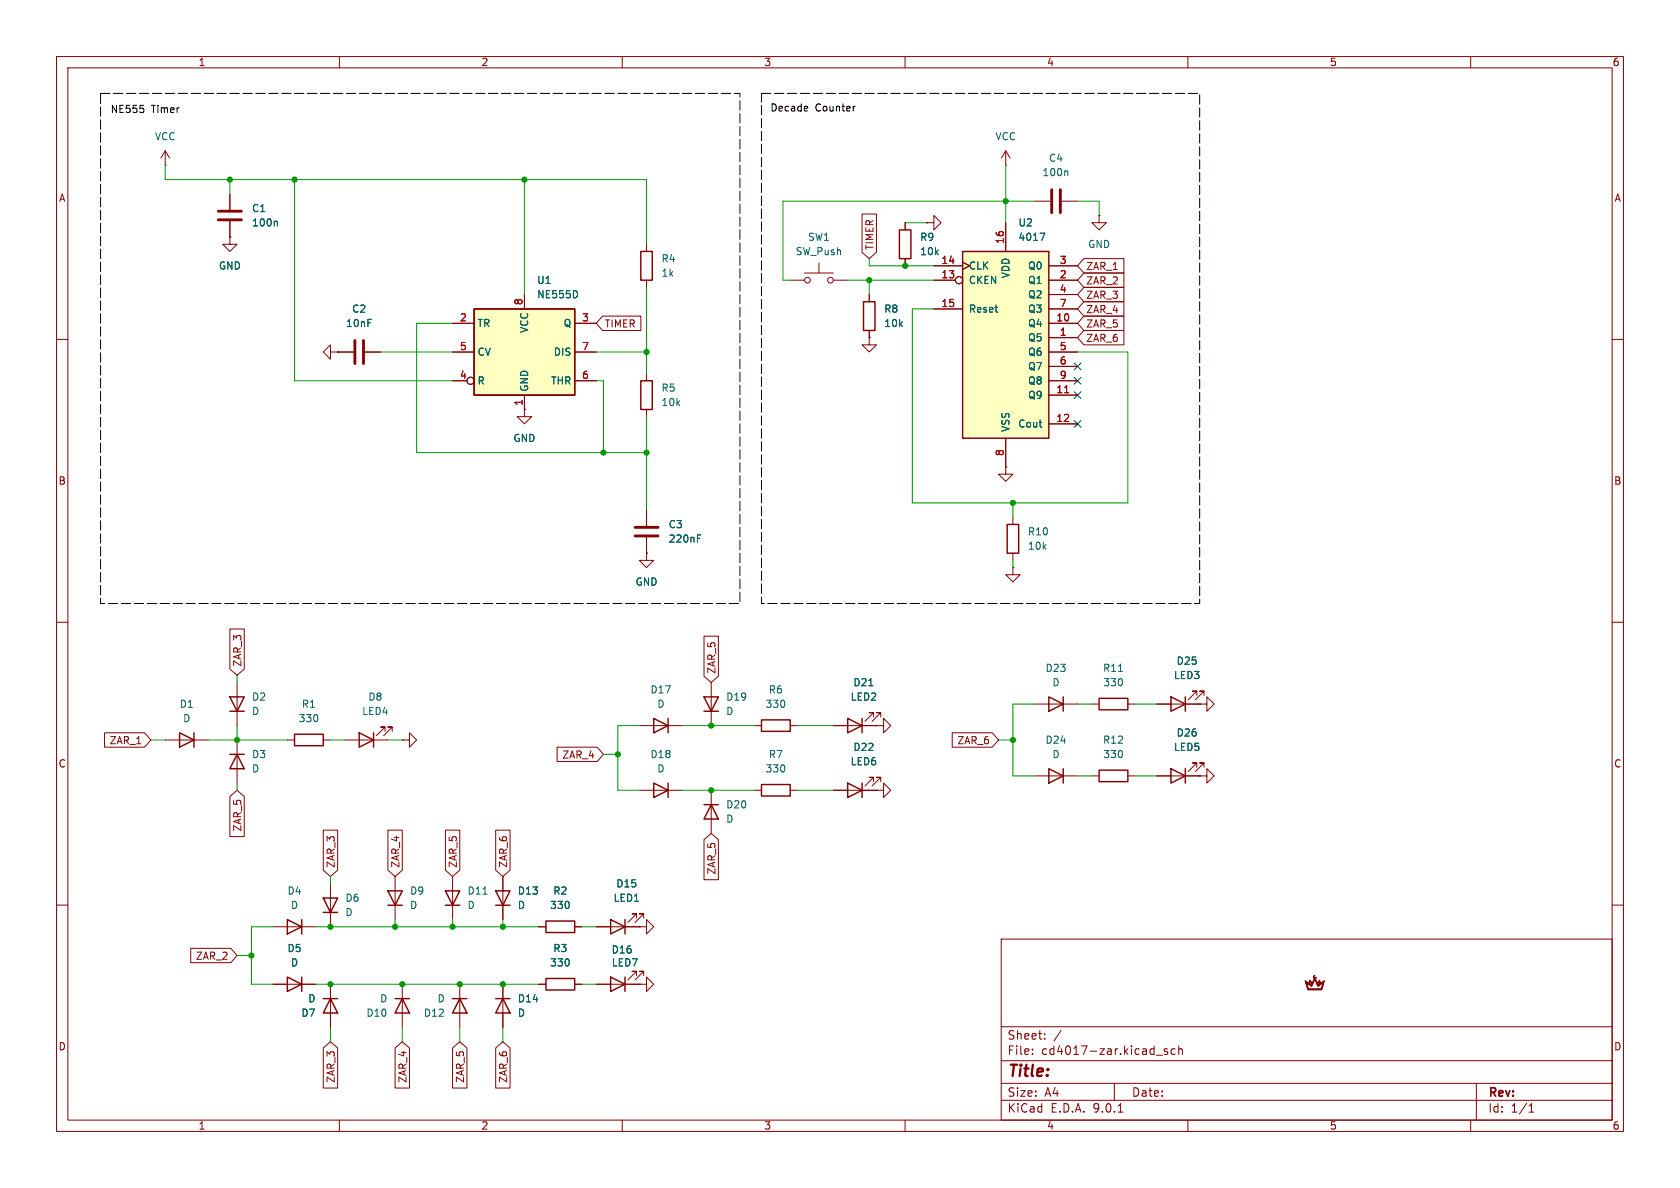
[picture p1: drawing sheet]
<svg xmlns="http://www.w3.org/2000/svg" width="297mm" height="210mm" viewBox="0 0 297 210" stroke-linecap="round" stroke-linejoin="round" font-family="sans-serif">
<g fill="none" stroke="#840000" stroke-width=".18">
<path d="M10 10h277v190h-277zM12 12h273v186h-273zM60 10v2M110 10v2M160 10v2M210 10v2M260 10v2M10 60h2M285 60h2M10 110h2M285 110h2M10 160h2"/>
<path d="M177 166h108v32h-108zM285 160h2M60 198v2M110 198v2M160 198v2M177 194.5h108M177 191.5h108M177 187.5h108M177 181.5h108M182.5 186.3v.1M182.5 185.5v.1M184.7 183.6v.1"/>
<path d="M184.7 182.8v.1M187.6 182.1l-1.3 2M197 191.5v3M197.7 196.6h.8M204.4 186.5h1.1M206.4 185.5l-.4-.1-.2 .2 .1 .2 .5 .2v.3h-.6M207.7 185.5l-.4-.1-.3 .3v.4l.2 .2h.5M208.4 185.5l.2-.1 .4 .1v.9M208.4 184.9v1.5M210 198v2M260 198v2M261 191.5v6.5"/>
<path d="M270.3 196.6h.9M270.3 195.5l.4-.4v1.5"/>
</g>
<path d="M170.2 44.5h15.2v33h-15.2z" fill="#ffffc2"/>
<g fill="none" stroke="#840000" stroke-width=".25">
<path d="M152.7 53.3h2v5.1h-2zM170.2 44.5h15.2v33h-15.2zM115.6 138.4l2.5 1.3-2.5 1.3zM118.1 138.4v2.6M124.5 123.2h2.5l-1.3 2.5zM124.5 125.7h2.5M134.6 127.3h5.1v2h-5.1zM149.9 127l2.5 1.3-2.5 1.2zM149.9 138.4l2.5 1.3-2.5 1.3zM152.4 127v2.5M152.4 138.4v2.6M194.3 136.1h5.1v2.1h-5.1z"/>
<path d="M194.3 123.4h5.1v2.1h-5.1zM57.1 158.8h2.6l-1.3 2.5zM78.7 157.5h2.6l-1.3 2.5zM124.5 142.2h2.5M125.7 142.2l1.3 2.6h-2.5zM50.8 172.7l2.5 1.3-2.5 1.3zM53.3 172.7v2.6M57.1 161.3h2.6M78.7 160h2.6"/>
</g>
<g fill="none" stroke="#840000" stroke-width=".18">
<path d="M29.2 29.2h.1M29.2 26.7l-.8 1.2M29.2 26.7l.8 1.2M29.2 26.7v2.5M40.6 34.3v2.8M40.6 39.1v2.8M163.8 39.4h1.3v-1.3l1.3 1.3-1.3 1.2v-1.2M163.8 39.4h.1M177.8 39.4v5.1M40.6 41.9v1.3h1.3l-1.3 1.3-1.2-1.3h1.2M40.6 41.9h.1M139.7 49.5h2.5"/>
<path d="M142.2 48.3h5.1M144.8 46.5v1.8M147.3 49.5h2.6M153.7 59.7v1.3h1.2l-1.2 1.2-1.3-1.2h1.3M153.7 59.7h.1M153.7 52.1v1.2M153.7 58.4v1.3M165.1 47h5.1M165.1 49.5h3.8M165.1 54.6h5.1M170.2 46.4l1.2 .6-1.2 .6M185.4 47h5.1"/>
<path d="M185.4 49.5h5.1M185.4 54.6h5.1M185.4 52.1h5.1M185.4 57.2h5.1M185.4 59.7h5.1M58.4 62.2v-1.2l-1.3 1.2 1.3 1.3v-1.3h1.3M59.7 62.2h.1M59.7 62.2h2.8M64.5 62.2h2.8M92.7 72.4v1.3h1.3l-1.3 1.2-1.3-1.2h1.3M92.7 72.4h.1M177.8 77.5v5.1"/>
<path d="M185.4 62.2h5.1M185.4 64.8h5.1M185.4 67.3h5.1M185.4 69.9h5.1M185.4 74.9h5.1M179.1 100.3v1.3h1.2l-1.2 1.3-1.3-1.3h1.3M179.1 100.3h.1M113 139.7h7.6M125.7 120.7v7.6M125.7 139.7v7.6M133.3 128.3h1.3M139.7 128.3h1.3"/>
<path d="M147.3 139.7h7.6M147.3 128.3h7.6M154.4 126.7v-.7h-.7h.7l-1.5 1.5M154.4 138.2v-.8h-.7h.7l-1.5 1.5M154.9 128.3h1.3v-1.3l1.3 1.3-1.3 1.2v-1.2M154.9 128.3h.1M154.9 139.7h1.3v-1.3l1.3 1.3-1.3 1.3v-1.3M154.9 139.7h.1M155.7 126.7v-.7h-.8h.8l-1.5 1.5M155.7 138.2v-.8h-.8h.8l-1.5 1.5M193 137.2h1.3M193 124.5h1.3"/>
<path d="M199.4 137.2h1.3M199.4 124.5h1.3M212.1 137.2h1.3v-1.3l1.2 1.3-1.2 1.2v-1.2M212.1 137.2h.1M58.4 156.2v7.6M80 154.9v7.7M48.3 174h7.6M113 163.8h1.3v-1.2l1.3 1.2-1.3 1.3v-1.3M113 163.8h.1M113 174h1.3v-1.3l1.3 1.3-1.3 1.3v-1.3M113 174h.1"/>
<circle cx="142.7" cy="49.5" r=".51"/>
<circle cx="146.8" cy="49.5" r=".51"/>
<circle cx="169.5" cy="49.5" r=".63"/>
</g>
<path d="M188.2 69.4h.7" fill="none" stroke="#a90000" stroke-width=".18"/>
<path d="M48.9 39.1l.1 .2v.6M183.9 41.2h.8l-.5 1.3M197.7 118.7h.8M153.6 121.2h.7M85.4 158.1h.7" fill="none" stroke="#006464" stroke-width=".18"/>
<path d="M230.7 173.4l.7 .4 .2-.5 .4 .5 .3-.9a.29 .29 0 0 1-.1-.3 .29 .29 0 0 1 .3-.2 .24 .24 0 0 0-.1 .4 .24 .24 0 0 0 .3 0l-.2 .2 .4 .8 .4-.5 .2 .5 .6-.4-.4 1.6h-2.5l-.4-1.2h.2l.3 1h.5h1.8l.3-1-.9 .6-.2-.5h.2l.1 .2 .2-.2-.1-.3-.2 .3h-.2l-.4-.7-.5 1.2-.6-.5h.2l.3 .2 .1-.2-.2-.3-.2 .3h-.2l-.5-.1z" fill="#840000" stroke="#840000" stroke-width=".18"/>
<path d="M38.6 37.3h4.1M38.6 38.9h4.1M62.7 60.2v4.1M64.3 60.2v4.1" fill="none" stroke="#840000" stroke-width=".51"/>
<path d="M83.8 54.6h17.8v15.3h-17.8z" fill="#ffffc2"/>
<g fill="none" stroke="#840000" stroke-width=".25">
<path d="M83.8 54.6h17.8v15.3h-17.8zM113.3 44.5h2v5h-2zM159 40.6h2v5.1h-2zM113.3 67.3h2v5.1h-2zM178.1 92.7h2v5.1h-2zM31.7 129.5l2.6 1.3-2.6 1.3zM34.3 129.5v2.6M40.6 123.2h2.6l-1.3 2.5zM40.6 133.4h2.6M40.6 125.7h2.6M41.9 133.4l1.3 2.5h-2.6zM52.1 129.8h5v2h-5z"/>
<path d="M63.5 129.5l2.5 1.3-2.5 1.3zM66 129.5v2.6M115.6 127l2.5 1.3-2.5 1.2zM118.1 127v2.5M134.6 138.7h5.1v2h-5.1zM185.4 123.2l2.6 1.3-2.6 1.2zM185.4 135.9l2.6 1.3-2.6 1.2zM188 123.2v2.5M188 135.9v2.5M207 123.2l2.5 1.3-2.5 1.2zM207 135.9l2.5 1.3-2.5 1.2zM209.5 123.2v2.5"/>
<path d="M209.5 135.9v2.5M68.6 157.5h2.5l-1.3 2.5zM87.6 157.5h2.6l-1.3 2.5zM50.8 162.6l2.5 1.2-2.5 1.3zM53.3 162.6v2.5M57.1 176.5h2.6M58.4 176.5l1.3 2.6h-2.6zM68.6 160h2.5M69.8 176.5h2.6M71.1 176.5l1.3 2.6h-2.6zM80 176.5h2.5M81.3 176.5l1.2 2.6h-2.5z"/>
<path d="M87.6 176.5h2.6M87.6 160h2.6M88.9 176.5l1.3 2.6h-2.6zM96.5 162.8h5.1v2h-5.1zM96.5 173h5.1v2h-5.1zM107.9 162.6l2.6 1.2-2.6 1.3zM107.9 172.7l2.6 1.3-2.6 1.3zM110.5 162.6v2.5M110.5 172.7v2.6"/>
</g>
<g fill="none" stroke="#840000" stroke-width=".18">
<path d="M40.6 34.3v2.8M40.6 39.1v2.8M152.4 37.8h2.5v6.8l-1.2 1.1-1.3-1.1zM160 39.4v1.2M163.8 39.4h.1M177.8 29.2h.1M177.8 26.7l-.8 1.2M177.8 26.7l.8 1.2M177.8 26.7v2.5M177.8 39.4v5.1M182.9 35.6h2.8M187.7 35.6h2.8"/>
<path d="M194.3 38.1v1.3h1.3l-1.3 1.2-1.3-1.2h1.3M194.3 38.1h.1M40.6 41.9h.1M80 57.2h3.8M92.7 52.1v2.5M101.6 57.2h3.8M106.5 55.9h6.8v2.5h-6.8l-1.1-1.2zM114.3 43.2v1.3M114.3 49.5v1.3M153.7 59.7h.1M153.7 52.1v1.2M153.7 58.4v1.3"/>
<path d="M160 45.7v1.3M165.1 47h5.1M165.1 49.5h3.8M165.1 54.6h5.1M170.2 46.4l1.2 .6-1.2 .6M185.4 57.2h5.1M185.4 47h5.1M185.4 49.5h5.1M185.4 54.6h5.1M185.4 52.1h5.1M185.4 59.7h5.1M191.6 53.3h7.1v2.6h-7.1l-1.1-1.3z"/>
<path d="M191.6 50.8h7.1v2.5h-7.1l-1.1-1.2zM191.6 45.7h7.1v2.6h-7.1l-1.1-1.3zM191.6 58.4h7.1v2.6h-7.1l-1.1-1.3zM191.6 48.3h7.1v2.5h-7.1l-1.1-1.3zM191.6 55.9h7.1v2.5h-7.1l-1.1-1.2zM59.7 62.2h.1M59.7 62.2h2.8M64.5 62.2h2.8M80 62.2h3.8M80 67.3h2.5M92.7 72.4h.1M92.7 69.9v2.5"/>
<path d="M101.6 62.2h3.8M101.6 67.3h3.8M114.3 66v1.3M114.3 72.4v1.3M177.8 77.5v5.1M185.4 62.2h5.1M185.4 67.3h5.1M185.4 64.8h5.1M185.4 69.9h5.1M185.4 74.9h5.1M114.3 97.8v1.3h1.3l-1.3 1.2-1.3-1.2h1.3M114.3 97.8h.1"/>
<path d="M114.3 90.2v2.8M114.3 95v2.8M177.8 82.6v1.2h1.3l-1.3 1.3-1.3-1.3h1.3M177.8 82.6h.1M179.1 91.4v1.3M179.1 97.8v1.3M40.6 111.2h2.6v7.1l-1.3 1.1-1.3-1.1zM124.5 112.5h2.5v7l-1.3 1.2-1.2-1.2zM18.5 129.5h7.1l1.1 1.3-1.1 1.3h-7.1zM29.2 130.8h7.6M41.9 120.7v7.6M41.9 130.8v7.6"/>
<path d="M50.8 130.8h1.3M57.1 130.8h1.3M61 130.8h7.6M68.1 129.3v-.8h-.8h.8l-1.6 1.5M69.3 129.3v-.8h-.7h.7l-1.5 1.5M71.1 130.8h1.3v-1.3l1.3 1.3-1.3 1.3v-1.3M71.1 130.8h.1M98.5 132.1h7.1l1.1 1.3-1.1 1.2h-7.1zM113 128.3h7.6M133.3 139.7h1.3M139.7 139.7h1.3M147.3 139.7h2.6"/>
<path d="M147.3 128.3h2.6M152.4 139.7h2.5M152.4 128.3h2.5M154.9 128.3h.1M154.9 139.7h.1M168.3 129.5h7.1l1.1 1.3-1.1 1.3h-7.1zM182.9 124.5h7.6M182.9 137.2h7.6M204.5 124.5h7.6M204.5 137.2h7.6M211.6 122.9v-.7h-.8h.8l-1.5 1.5M211.6 135.6v-.7h-.8h.8l-1.5 1.5"/>
<path d="M212.1 124.5h1.3v-1.3l1.2 1.3-1.2 1.2v-1.2M212.1 124.5h.1M212.1 137.2h.1M212.9 122.9v-.7h-.8h.8l-1.6 1.5M212.9 135.6v-.7h-.8h.8l-1.6 1.5M40.6 140.8l1.3-1.1 1.3 1.1v7.1h-2.6zM57.1 146.7h2.6v7.1l-1.3 1.1-1.3-1.1zM68.6 146.7h2.5v7.1l-1.3 1.1-1.2-1.1zM69.8 154.9v7.7M78.7 146.7h2.6v7.1l-1.3 1.1-1.3-1.1zM87.6 146.7h2.6v7.1l-1.3 1.1-1.3-1.1zM88.9 154.9v7.7"/>
<path d="M124.5 148.4l1.2-1.1 1.3 1.1v7.1h-2.5zM33.7 167.6h7.1l1.1 1.3-1.1 1.3h-7.1zM48.3 163.8h7.6M48.3 174h2.5M53.3 174h2.6M58.4 174v7.6M71.1 174v7.6M81.3 174v7.6M88.9 174v7.6M95.2 163.8h1.3M95.2 174h1.3M101.6 163.8h1.3"/>
<path d="M101.6 174h1.3M105.4 163.8h7.6M105.4 174h7.6M112.5 162.3v-.8h-.7h.7l-1.5 1.6M112.5 172.5v-.8h-.7h.7l-1.5 1.5M113 163.8h.1M113 174h.1M113.8 162.3v-.8h-.8h.8l-1.5 1.6M113.8 172.5v-.8h-.8h.8l-1.5 1.5M57.1 185.3l1.3-1.1 1.3 1.1v7h-2.6zM69.8 185.3l1.3-1.1 1.3 1.1v7h-2.6zM80 185.3l1.3-1.1 1.3 1.1v7h-2.6z"/>
<path d="M87.6 185.3l1.3-1.1 1.3 1.1v7h-2.6z"/>
<circle cx="169.5" cy="49.5" r=".63"/>
<circle cx="83.2" cy="67.3" r=".63"/>
</g>
<path d="M48.9 39.1l.1 .2v.6M188.6 30.2l.2 .2v.7M102 51.7v.6M183.9 41.2h.8l-.5 1.3M123.3 95.2h.4M123.3 94.6h.6M153.6 121.2h.7" fill="none" stroke="#006464" stroke-width=".18"/>
<path d="M185.9 33.5v4.1M187.5 33.5v4.1M112.3 93.2h4M112.3 94.7h4" fill="none" stroke="#840000" stroke-width=".51"/>
<g fill="none" stroke="#009600" stroke-width=".18">
<path d="M29.2 29.2v2.6h85.1v11.4M40.6 31.8v2.5M52.1 31.8v35.5h27.9M92.7 31.8v20.3M160 39.4h3.8M177.8 29.2v10.2M182.9 35.6h-44.5v13.9h1.3M190.5 35.6h3.8v2.5M80 57.2h-6.3v22.8h40.6M114.3 50.8v15.2M149.9 49.5h15.2M153.7 45.7v1.3h11.4"/>
<path d="M153.7 49.5v2.6M165.1 54.6h-3.8v34.3h38.1v-26.7h-8.9M67.3 62.2h12.7M105.4 67.3h1.3v12.7M105.4 62.2h8.9M114.3 73.7v16.5M179.1 88.9v2.5M179.1 99.1v1.2M41.9 119.4v1.3M26.7 130.8h2.5M36.8 130.8h14M41.9 128.3v2.5"/>
<path d="M41.9 138.4v1.3M58.4 130.8h2.6M68.6 130.8h2.5M106.7 133.4h2.5M113 128.3h-3.8v11.4h3.8M120.6 139.7h12.7M120.6 128.3h12.7M141 139.7h6.3M141 128.3h6.3M176.5 130.8h2.6M182.9 124.5h-3.8v12.7h3.8M190.5 124.5h2.5"/>
<path d="M190.5 137.2h2.5M200.7 124.5h3.8M200.7 137.2h3.8M58.4 154.9v1.3M41.9 168.9h2.5M48.3 163.8h-3.9v10.2h3.9M55.9 163.8h39.3M55.9 174h39.3M69.8 162.6v1.2M80 162.6v1.2M88.9 162.6v1.2M102.9 163.8h2.5"/>
<path d="M102.9 174h2.5M58.4 181.6v2.6M71.1 181.6v2.6M81.3 181.6v2.6M88.9 181.6v2.6"/>
</g>
<path d="M189.9 69.2l1.2 1.3M189.9 66.7l1.2 1.2M189.9 74.3l1.2 1.2M189.9 64.2l1.2 1.2M191.1 69.2l-1.2 1.3M191.1 66.7l-1.2 1.2M191.1 74.3l-1.2 1.2M191.1 64.2l-1.2 1.2" fill="none" stroke="#000084" stroke-width=".18"/>
<path d="M25.4 19.2v.6M142.7 18.8l.1 .3-.6 .1M151.2 18.8h-.2" fill="none" stroke="#000" stroke-width=".18"/>
<path d="M17.8 16.5h113v90.2h-113zM134.6 16.5h77.5v90.2h-77.5z" fill="none" stroke="#000" stroke-width=".18" stroke-dasharray="1.7 .6"/>
<path d="M188.2 69.4h.7" fill="none" stroke="#a90000" stroke-width=".18"/>
<g fill="#009600" stroke="#009600" stroke-width=".18">
<circle cx="92.7" cy="31.8" r=".46"/>
<circle cx="40.6" cy="31.8" r=".46"/>
<circle cx="52.1" cy="31.8" r=".46"/>
<circle cx="106.7" cy="80" r=".46"/>
<circle cx="114.3" cy="62.2" r=".46"/>
<circle cx="179.1" cy="88.9" r=".46"/>
<circle cx="179.1" cy="130.8" r=".46"/>
<circle cx="125.7" cy="139.7" r=".46"/>
<circle cx="88.9" cy="163.8" r=".46"/>
<circle cx="71.1" cy="174" r=".46"/>
<circle cx="80" cy="163.8" r=".46"/>
<circle cx="88.9" cy="174" r=".46"/>
<circle cx="81.3" cy="174" r=".46"/>
<circle cx="41.9" cy="130.8" r=".46"/>
<circle cx="109.2" cy="133.4" r=".46"/>
<circle cx="114.3" cy="80" r=".46"/>
<circle cx="125.7" cy="128.3" r=".46"/>
<circle cx="160" cy="47" r=".46"/>
<circle cx="177.8" cy="35.6" r=".46"/>
<circle cx="153.7" cy="49.5" r=".46"/>
<circle cx="69.8" cy="163.8" r=".46"/>
<circle cx="58.4" cy="163.8" r=".46"/>
<circle cx="58.4" cy="174" r=".46"/>
<circle cx="44.4" cy="168.9" r=".46"/>
</g>
<text font-size="2.8" fill="#840000" x="178" y="190.9">Title:</text>
<g font-size="2.1" fill="#840000">
<text x="178" y="184">Sheet:</text>
<text x="178" y="186.7">File:</text>
<text x="184.1" y="186.7">cd4017-zar.kicad_sch</text>
<text x="178" y="196.9">KiCad</text>
<text x="178" y="194.1">Size:</text>
<text x="184.7" y="194.1">A4</text>
<text x="185.7" y="196.9">E.D.A.</text>
<text x="193.3" y="196.9">9.0.1</text>
<text x="200" y="194.1">Date:</text>
<text x="263" y="194.3">Rev:</text>
<text x="263" y="196.9">Id:</text>
<text x="267.1" y="196.9">1/1</text>
</g>
<g font-size="1.8" fill="#840000">
<text x="35" y="11.9">1</text>
<text x="85" y="11.9">2</text>
<text x="135" y="11.9">3</text>
<text x="185" y="11.9">4</text>
<text x="235" y="11.9">5</text>
<text x="285" y="11.9">6</text>
<text x="10.3" y="35.9">A</text>
<text x="285.3" y="35.9">A</text>
<text x="154.6" y="44.3" transform="rotate(-90 154.6 44.3)">TIMER</text>
<text x="191.9" y="47.9">ZAR_1</text>
<text x="191.9" y="53">ZAR_3</text>
<text x="191.9" y="50.5">ZAR_2</text>
<text x="106.8" y="58.1">TIMER</text>
<text x="191.9" y="55.6">ZAR_4</text>
<text x="191.9" y="58.1">ZAR_5</text>
<text x="191.9" y="60.6">ZAR_6</text>
<text x="10.3" y="85.9">B</text>
<text x="285.3" y="85.9">B</text>
<text x="42.9" y="118" transform="rotate(-90 42.9 118)">ZAR_3</text>
<text x="126.7" y="119.2" transform="rotate(-90 126.7 119.2)">ZAR_5</text>
<text x="19.3" y="131.8">ZAR_1</text>
<text x="169.2" y="131.8">ZAR_6</text>
<text x="10.3" y="135.9">C</text>
<text x="99.3" y="134.3">ZAR_4</text>
<text x="285.3" y="135.9">C</text>
<text x="42.9" y="147.1" transform="rotate(-90 42.9 147.1)">ZAR_5</text>
<text x="59.4" y="153.5" transform="rotate(-90 59.4 153.5)">ZAR_3</text>
<text x="70.8" y="153.5" transform="rotate(-90 70.8 153.5)">ZAR_4</text>
<text x="81" y="153.5" transform="rotate(-90 81 153.5)">ZAR_5</text>
<text x="89.9" y="153.5" transform="rotate(-90 89.9 153.5)">ZAR_6</text>
<text x="126.7" y="154.7" transform="rotate(-90 126.7 154.7)">ZAR_5</text>
<text x="34.5" y="169.9">ZAR_2</text>
<text x="10.3" y="185.9">D</text>
<text x="285.3" y="185.9">D</text>
<text x="59.4" y="191.5" transform="rotate(-90 59.4 191.5)">ZAR_3</text>
<text x="72.1" y="191.5" transform="rotate(-90 72.1 191.5)">ZAR_4</text>
<text x="82.2" y="191.5" transform="rotate(-90 82.2 191.5)">ZAR_5</text>
<text x="89.9" y="191.5" transform="rotate(-90 89.9 191.5)">ZAR_6</text>
<text x="35" y="199.9">1</text>
<text x="85" y="199.9">2</text>
<text x="135" y="199.9">3</text>
<text x="185" y="199.9">4</text>
<text x="235" y="199.9">5</text>
<text x="285" y="199.9">6</text>
</g>
<g font-size="1.8">
<text x="19.5" y="20.2">NE555</text>
<text x="26.7" y="20.2">Timer</text>
<text x="136.1" y="19.9">Decade</text>
<text x="144.1" y="19.9">Counter</text>
</g>
<g font-size="1.8" fill="#006464">
<text x="27.3" y="25">VCC</text>
<text x="175.9" y="25">VCC</text>
<text x="185.3" y="28.8">C4</text>
<text x="184.2" y="31.3">100n</text>
<text x="44.5" y="37.7">C1</text>
<text x="44.5" y="40.2">100n</text>
<text x="180" y="40.2">U2</text>
<text x="38.6" y="47.9">GND</text>
<text x="116.8" y="46.6">R4</text>
<text x="140.6" y="45.3">SW_Push</text>
<text x="142.7" y="42.8">SW1</text>
<text x="162.6" y="42.8">R9</text>
<text x="162.6" y="45.3">10k</text>
<text x="171.2" y="47.9">CLK</text>
<text x="180" y="42.8">4017</text>
<text x="181.7" y="47.9">Q0</text>
<text x="192.3" y="44">GND</text>
<text x="94.9" y="50.4">U1</text>
<text x="94.9" y="52.9">NE555D</text>
<text x="116.8" y="49.1">1k</text>
<text x="171.2" y="50.4">CKEN</text>
<text x="178.7" y="49.3" transform="rotate(-90 178.7 49.3)">VDD</text>
<text x="181.7" y="50.4">Q1</text>
<text x="181.7" y="52.9">Q2</text>
<text x="61.1" y="58">10nF</text>
<text x="62.2" y="55.5">C2</text>
<text x="84.3" y="58">TR</text>
<text x="93.6" y="58.9" transform="rotate(-90 93.6 58.9)">VCC</text>
<text x="99.6" y="58">Q</text>
<text x="156.2" y="55.5">R8</text>
<text x="156.2" y="58">10k</text>
<text x="171.2" y="55.5">Reset</text>
<text x="181.7" y="55.5">Q3</text>
<text x="181.7" y="58">Q4</text>
<text x="84.3" y="63.1">CV</text>
<text x="97.8" y="63.1">DIS</text>
<text x="181.7" y="60.6">Q5</text>
<text x="181.7" y="63.1">Q6</text>
<text x="181.7" y="65.6">Q7</text>
<text x="84.3" y="68.2">R</text>
<text x="93.6" y="69.3" transform="rotate(-90 93.6 69.3)">GND</text>
<text x="97.3" y="68.2">THR</text>
<text x="116.8" y="69.4">R5</text>
<text x="116.8" y="72">10k</text>
<text x="181.7" y="68.2">Q8</text>
<text x="181.7" y="70.7">Q9</text>
<text x="178.7" y="76.5" transform="rotate(-90 178.7 76.5)">VSS</text>
<text x="179.9" y="75.8">Cout</text>
<text x="90.7" y="78.3">GND</text>
<text x="118.1" y="93.6">C3</text>
<text x="181.6" y="94.8">R10</text>
<text x="118.1" y="96.1">220nF</text>
<text x="181.6" y="97.4">10k</text>
<text x="112.3" y="103.7">GND</text>
<text x="184.7" y="119">D23</text>
<text x="194.9" y="119">R11</text>
<text x="207.9" y="117.7">D25</text>
<text x="31.7" y="125.3">D1</text>
<text x="44.5" y="124.1">D2</text>
<text x="53.3" y="125.3">R1</text>
<text x="65" y="124.1">D8</text>
<text x="114.9" y="122.8">D17</text>
<text x="116.1" y="125.3">D</text>
<text x="128.3" y="124.1">D19</text>
<text x="135.2" y="125.3">330</text>
<text x="135.8" y="122.8">R6</text>
<text x="150.3" y="124.1">LED2</text>
<text x="150.8" y="121.5">D21</text>
<text x="186" y="121.5">D</text>
<text x="194.9" y="121.5">330</text>
<text x="207.4" y="120.2">LED3</text>
<text x="32.3" y="127.9">D</text>
<text x="44.5" y="126.6">D</text>
<text x="52.7" y="127.9">330</text>
<text x="63.9" y="126.6">LED4</text>
<text x="128.3" y="126.6">D</text>
<text x="184.7" y="131.7">D24</text>
<text x="194.9" y="131.7">R12</text>
<text x="207.9" y="130.4">D26</text>
<text x="44.5" y="134.2">D3</text>
<text x="44.5" y="136.8">D</text>
<text x="114.9" y="134.2">D18</text>
<text x="116.1" y="136.8">D</text>
<text x="135.2" y="136.8">330</text>
<text x="135.8" y="134.2">R7</text>
<text x="150.3" y="135.5">LED6</text>
<text x="150.8" y="132.9">D22</text>
<text x="186" y="134.2">D</text>
<text x="194.9" y="134.2">330</text>
<text x="207.4" y="132.9">LED5</text>
<text x="128.3" y="143.1">D20</text>
<text x="128.3" y="145.6">D</text>
<text x="50.7" y="158.3">D4</text>
<text x="51.3" y="160.9">D</text>
<text x="61" y="159.6">D6</text>
<text x="72.4" y="158.3">D9</text>
<text x="72.4" y="160.9">D</text>
<text x="82.6" y="158.3">D11</text>
<text x="82.6" y="160.9">D</text>
<text x="91.4" y="158.3">D13</text>
<text x="91.4" y="160.9">D</text>
<text x="97.1" y="160.9">330</text>
<text x="97.7" y="158.3">R2</text>
<text x="108.4" y="159.6">LED1</text>
<text x="108.9" y="157.1">D15</text>
<text x="61" y="162.2">D</text>
<text x="50.7" y="168.5">D5</text>
<text x="51.3" y="171">D</text>
<text x="97.1" y="171">330</text>
<text x="97.7" y="168.5">R3</text>
<text x="108" y="168.8">D16</text>
<text x="108.1" y="171">LED7</text>
<text x="53.2" y="179.9">D7</text>
<text x="54.4" y="177.4">D</text>
<text x="64.7" y="179.9">D10</text>
<text x="67.1" y="177.4">D</text>
<text x="74.8" y="179.9">D12</text>
<text x="77.3" y="177.4">D</text>
<text x="91.4" y="177.4">D14</text>
<text x="91.4" y="179.9">D</text>
</g>
<g font-size="1.8" fill="#a90000">
<text x="166.3" y="46.7">14</text>
<text x="177.5" y="43.2" transform="rotate(-90 177.5 43.2)">16</text>
<text x="187.3" y="46.7">3</text>
<text x="166.3" y="49.3">13</text>
<text x="187.3" y="49.3">2</text>
<text x="187.3" y="51.8">4</text>
<text x="81.2" y="56.9">2</text>
<text x="92.5" y="54" transform="rotate(-90 92.5 54)">8</text>
<text x="102.8" y="56.9">3</text>
<text x="166.3" y="54.4">15</text>
<text x="186.6" y="56.9">10</text>
<text x="187.3" y="54.4">7</text>
<text x="187.3" y="59.4">1</text>
<text x="81.2" y="62">5</text>
<text x="102.8" y="62">7</text>
<text x="187.3" y="62">5</text>
<text x="187.3" y="64.5">6</text>
<text x="81.2" y="67.1">4</text>
<text x="92.5" y="71.8" transform="rotate(-90 92.5 71.8)">1</text>
<text x="102.8" y="67.1">6</text>
<text x="186.6" y="69.6">11</text>
<text x="187.3" y="67.1">9</text>
<text x="186.6" y="74.7">12</text>
<text x="177.5" y="80.7" transform="rotate(-90 177.5 80.7)">8</text>
</g>
</svg>
